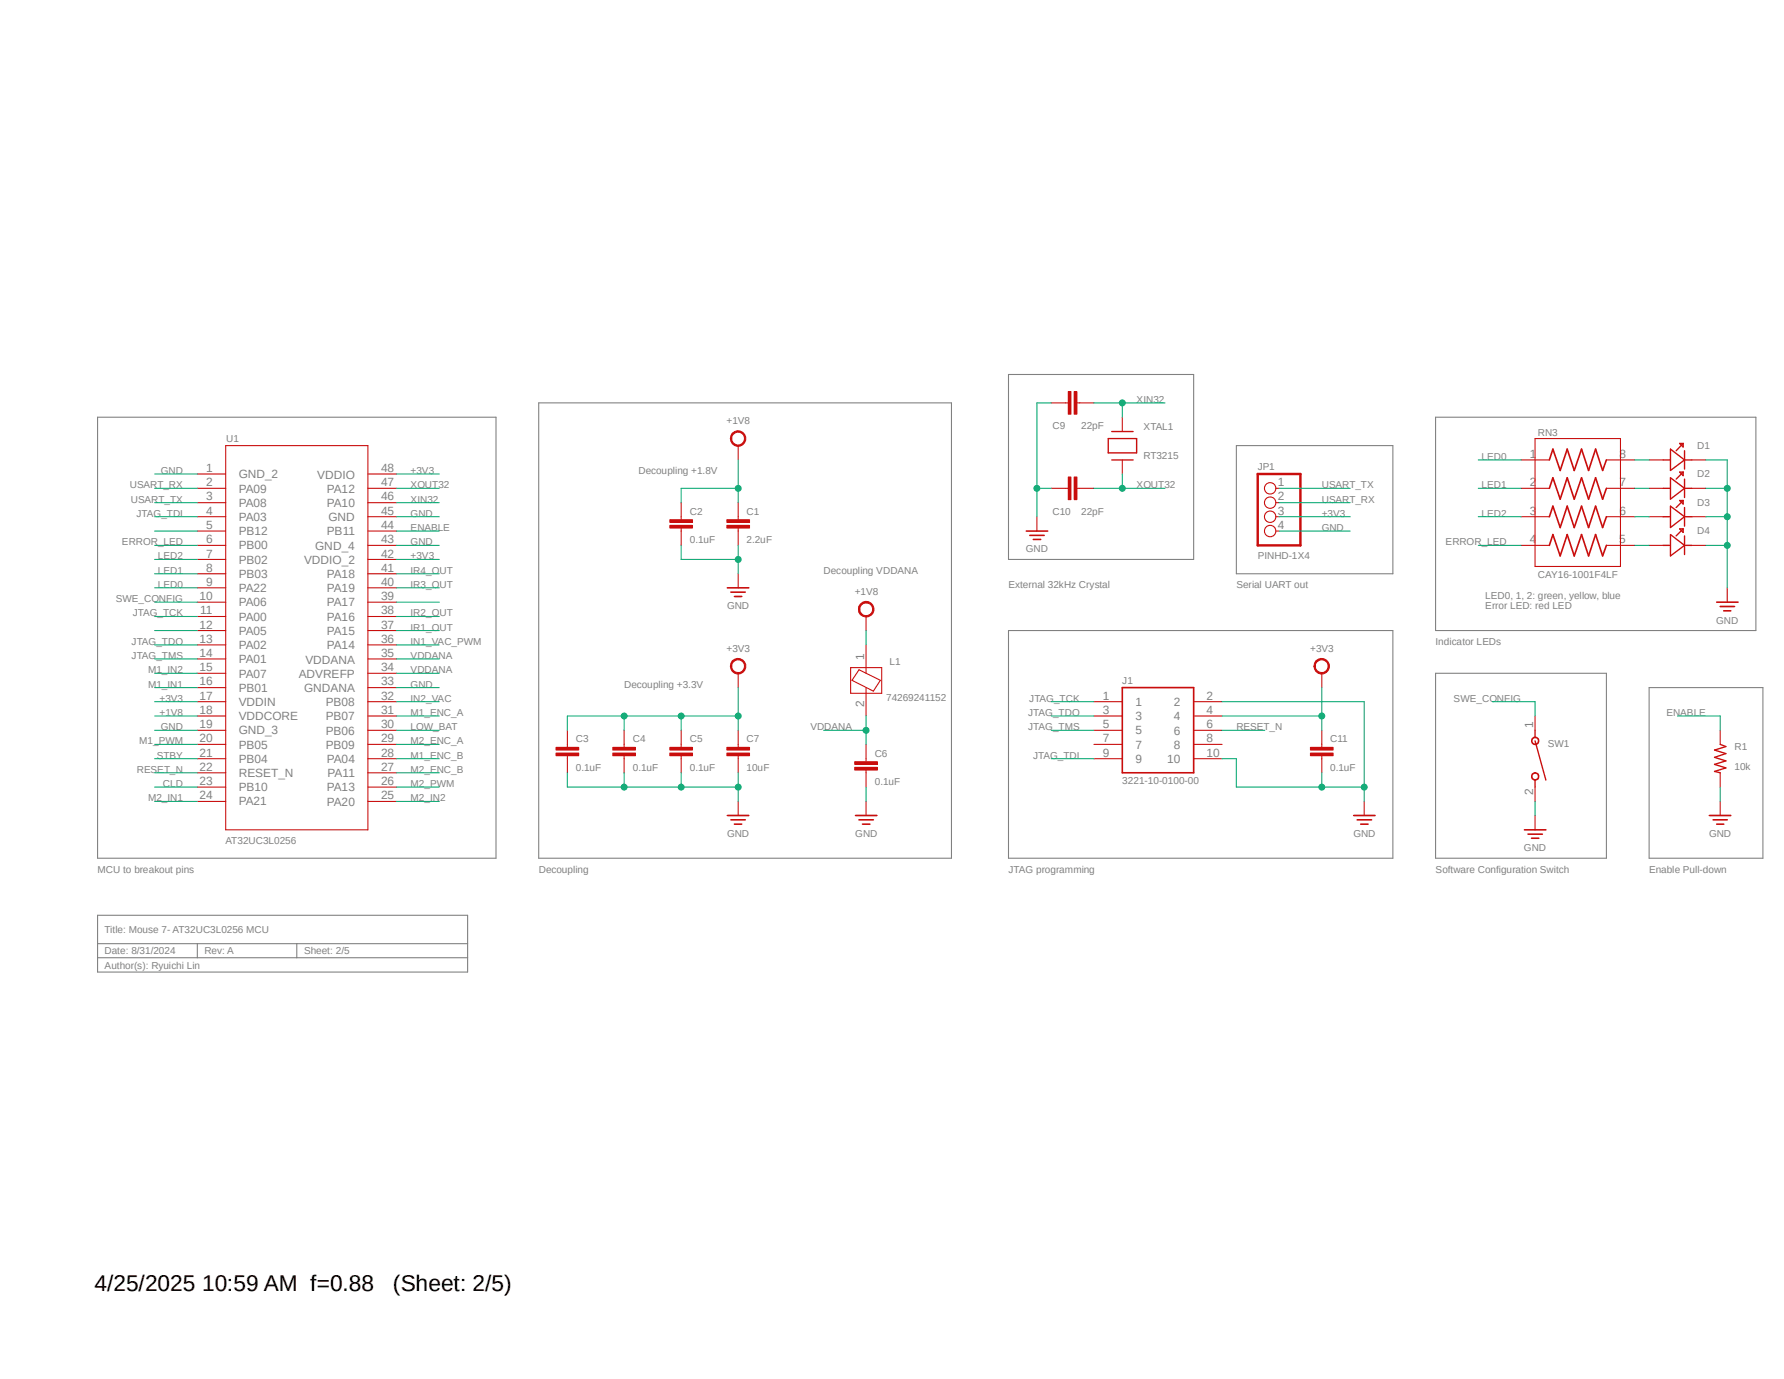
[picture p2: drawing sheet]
<svg xmlns="http://www.w3.org/2000/svg" width="279mm" height="216mm" viewBox="0 0 279 216" stroke-linecap="round" stroke-linejoin="round" font-family="sans-serif">
<path d="M14.8 58.5l261.4 93.8M276.2 58.5l-261.4 93.8" fill="none" stroke="#fff" stroke-width=".16"/>
<g fill="none" stroke="#808080" stroke-width=".17">
<path d="M157.9 58.6h29v29h-29zM15.3 65.3h62.4v69.1h-62.4zM84.4 63.1h64.6v71.3h-64.6zM193.6 69.8h24.5v20h-24.5zM224.8 65.3h50.2v33.4h-50.2zM157.9 98.7h60.2v35.7h-60.2zM224.8 105.4h26.8v29h-26.8zM258.3 107.7h17.8v26.7h-17.8zM15.3 143.3h57.9v8.9h-57.9zM15.3 147.7h57.9M15.3 149.9h57.9M30.9 147.7v2.2"/>
<path d="M46.5 147.7v2.2"/>
</g>
<g fill="none" stroke="#c90d0c" stroke-width=".17">
<path d="M30.9 74.2h4.4M30.9 76.5h4.4M30.9 78.7h4.4M35.3 69.8h22.3v60.1h-22.3zM57.6 74.2h4.5M57.6 76.5h4.5M57.6 78.7h4.5M30.9 80.9h4.4M30.9 83.1h4.4M30.9 85.4h4.4M30.9 87.6h4.4M30.9 89.8h4.4"/>
<path d="M30.9 92h4.4M30.9 94.3h4.4M30.9 96.5h4.4M30.9 98.7h4.4M57.6 80.9h4.5M57.6 83.1h4.5M57.6 85.4h4.5M57.6 87.6h4.5M57.6 89.8h4.5M57.6 92h4.5M57.6 94.3h4.5M57.6 96.5h4.5"/>
<path d="M57.6 98.7h4.5M30.9 101h4.4M30.9 103.2h4.4M30.9 105.4h4.4M30.9 107.7h4.4M30.9 109.9h4.4M30.9 112.1h4.4M30.9 114.3h4.4M30.9 116.5h4.4M30.9 118.8h4.4M57.6 101h4.5M57.6 103.2h4.5"/>
<path d="M57.6 105.4h4.5M57.6 107.7h4.5M57.6 109.9h4.5M57.6 112.1h4.5M57.6 114.3h4.5M57.6 116.5h4.5M57.6 118.8h4.5M30.9 121h4.4M30.9 123.2h4.4M30.9 125.5h4.4M57.6 121h4.5M57.6 123.2h4.5"/>
<path d="M57.6 125.5h4.5"/>
</g>
<path d="M114.7 103.5a1.22 1.22 0 0 1 1.9 .1 1.22 1.22 0 0 1-.6 1.8 1.22 1.22 0 0 1-1.6-1.1h.2a1.01 1.01 0 0 1 1.5-.9 1.01 1.01 0 0 1 .2 1.7 1.01 1.01 0 0 1-1.7-.5v-.3h-.2z" fill-rule="evenodd" fill="#c90d0c"/>
<path d="M114.7 103.5a1.22 1.22 0 0 1 1.9 .1 1.22 1.22 0 0 1-.6 1.8 1.22 1.22 0 0 1-1.6-1.1h.2a1.01 1.01 0 0 1 1.5-.9 1.01 1.01 0 0 1 .2 1.7 1.01 1.01 0 0 1-1.7-.5v-.3h-.2z" fill="none" stroke="#c90d0c" stroke-width=".16"/>
<path d="M115.6 105.4v2.3" fill="none" stroke="#c90d0c" stroke-width=".17"/>
<path d="M114.7 67.8a1.22 1.22 0 0 1 1.9 .1 1.22 1.22 0 0 1-.6 1.9 1.22 1.22 0 0 1-1.6-1.1h.2a1.01 1.01 0 0 1 1.4-.9 1.01 1.01 0 0 1 .3 1.7 1.01 1.01 0 0 1-1.7-.5v-.3h-.2z" fill-rule="evenodd" fill="#c90d0c"/>
<path d="M114.7 67.8a1.22 1.22 0 0 1 1.9 .1 1.22 1.22 0 0 1-.6 1.9 1.22 1.22 0 0 1-1.6-1.1h.2a1.01 1.01 0 0 1 1.4-.9 1.01 1.01 0 0 1 .3 1.7 1.01 1.01 0 0 1-1.7-.5v-.3h-.2z" fill="none" stroke="#c90d0c" stroke-width=".16"/>
<path d="M115.6 69.8v2.2" fill="none" stroke="#c90d0c" stroke-width=".17"/>
<path d="M134.7 94.6a1.22 1.22 0 0 1 2 .1 1.22 1.22 0 0 1-.7 1.8 1.22 1.22 0 0 1-1.5-1.1h.2a1 1 0 0 1 1.3-1 1 1 0 0 1 .5 1.5 1 1 0 0 1-1.6 .2l-.2-.3v-.4h-.2v-.4z" fill-rule="evenodd" fill="#c90d0c"/>
<path d="M134.7 94.6a1.22 1.22 0 0 1 2 .1 1.22 1.22 0 0 1-.7 1.8 1.22 1.22 0 0 1-1.5-1.1h.2a1 1 0 0 1 1.3-1 1 1 0 0 1 .5 1.5 1 1 0 0 1-1.6 .2l-.2-.3v-.4h-.2v-.4z" fill="none" stroke="#c90d0c" stroke-width=".16"/>
<path d="M115.6 89.8v2.2M135.6 96.5v2.2M162.4 80.9v2.2M115.6 125.5v2.2M135.6 125.5v2.2M213.7 125.5v2.2" fill="none" stroke="#c90d0c" stroke-width=".17"/>
<g fill="none" stroke="#c90d0c" stroke-width=".25">
<path d="M113.9 92h3.4M114.5 92.7h2.2M115 93.4h1.2M160.7 83.1h3.4M161.3 83.8h2.2M161.8 84.5h1.2M113.9 127.7h3.4M114.5 128.4h2.2M115 129h1.2M134 127.7h3.3M134.5 128.4h2.3M135.1 129h1.1"/>
<path d="M212 127.7h3.3M212.6 128.4h2.2M213.1 129h1.1"/>
</g>
<path d="M206.1 103.5a1.22 1.22 0 0 1 1.9 .1 1.22 1.22 0 0 1-.6 1.8 1.22 1.22 0 0 1-1.6-1.1h.2a1.01 1.01 0 0 1 1.5-.9 1.01 1.01 0 0 1 .2 1.7 1.01 1.01 0 0 1-1.7-.5v-.3h-.2z" fill-rule="evenodd" fill="#c90d0c"/>
<g fill="none" stroke="#c90d0c" stroke-width=".16">
<path d="M167.3 61.3h.4v3.6h-.4zM167.3 74.7h.4v3.5h-.4zM168.2 61.3h.5v3.6h-.5zM168.2 74.7h.5v3.5h-.5zM104.9 82.3h3.6v.4h-3.6zM104.9 81.4h3.6v.4h-3.6zM113.8 82.3h3.6v.4h-3.6zM113.8 81.4h3.6v.4h-3.6zM87.1 117.9h3.5v.4h-3.5zM87.1 117h3.5v.4h-3.5zM96 117.9h3.5v.4h-3.5zM96 117h3.5v.4h-3.5z"/>
<path d="M104.9 117.9h3.6v.4h-3.6zM104.9 117h3.6v.4h-3.6zM113.8 117.9h3.6v.4h-3.6zM113.8 117h3.6v.4h-3.6zM133.9 119.3h3.5v.4h-3.5zM205.2 117.9h3.6v.4h-3.6zM205.2 117h3.6v.4h-3.6zM206.1 103.5a1.22 1.22 0 0 1 1.9 .1 1.22 1.22 0 0 1-.6 1.8 1.22 1.22 0 0 1-1.6-1.1h.2a1.01 1.01 0 0 1 1.5-.9 1.01 1.01 0 0 1 .2 1.7 1.01 1.01 0 0 1-1.7-.5v-.3h-.2zM133.9 120.1h3.5v.5h-3.5z"/>
</g>
<g fill="none" stroke="#c90d0c" stroke-width=".17">
<path d="M106.7 78.7v2.7M115.6 78.7v2.7M164.6 76.5h2.7M164.6 63.1h2.7M168.7 76.5h2.6M168.7 63.1h2.6M175.8 65.3v2.3M175.8 72v2.2M199.8 76.5h.5M199.8 78.7h.5M238.2 72h4.5M238.2 76.5h4.5"/>
<path d="M240.4 68.7h13.4v20h-13.4zM251.6 72h4.4M251.6 76.5h4.4M258.3 72h2.2M258.3 76.5h2.2M265 72h2.2M265 76.5h2.2M106.7 82.7v2.7M115.6 82.7v2.7M199.8 80.9h.5M199.8 83.1h.5M238.2 80.9h4.5"/>
<path d="M238.2 85.4h4.5M251.6 80.9h4.4M251.6 85.4h4.4M258.3 80.9h2.2M258.3 85.4h2.2M265 80.9h2.2M265 85.4h2.2M270.5 92v2.3M88.9 114.3v2.7M88.9 118.3v2.7M97.7 114.3v2.7M97.7 118.3v2.7"/>
<path d="M106.7 114.3v2.7M106.7 118.3v2.7M115.6 114.3v2.7M115.6 118.3v2.7M133.2 104.5h4.9v4h-4.9zM134.5 104.9l3.4 1.6-1.1 1.7-3.4-1.7zM135.6 101v4.4M135.6 107.7v4.4M135.6 116.5v2.7M171.3 109.9h4.5M171.3 112.1h4.5M171.3 114.3h4.5"/>
<path d="M171.3 116.5h4.5M171.3 118.8h4.5M186.9 109.9h4.5M186.9 112.1h4.5M186.9 114.3h4.5M186.9 116.5h4.5M186.9 118.8h4.5M207 105.4v2.3M207 114.3v2.7M207 118.3v2.7M240.4 112.1v2.2M269.4 114.3v2.2"/>
<path d="M135.6 120.6v2.6M240.4 123.2v2.3M240.4 127.7v2.2M269.4 121v2.2M269.4 125.5v2.2"/>
<circle cx="198.9" cy="78.7" r=".89"/>
<circle cx="198.9" cy="76.5" r=".89"/>
<circle cx="198.9" cy="80.9" r=".89"/>
<circle cx="198.9" cy="83.1" r=".89"/>
</g>
<g fill="none" stroke="#c90d0c" stroke-width=".25">
<path d="M242.7 76.5l.5-1.7 1.1 3.3 1.1-3.3 1.1 3.3 1.2-3.3 1.1 3.3 1.1-3.3 1.1 3.3 .6-1.6M242.7 72l.5-1.7 1.1 3.4 1.1-3.4 1.1 3.4 1.2-3.4 1.1 3.4 1.1-3.4 1.1 3.4 .6-1.7M242.7 80.9l.5-1.7 1.1 3.4 1.1-3.4 1.1 3.4 1.2-3.4 1.1 3.4 1.1-3.4 1.1 3.4 .6-1.7M242.7 85.4l.5-1.7 1.1 3.3 1.1-3.3 1.1 3.3 1.2-3.3 1.1 3.3 1.1-3.3 1.1 3.3 .6-1.6M268.9 94.3h3.3M269.4 95h2.3M270 95.6h1.1M175.8 107.7h11.1v13.3h-11.1zM238.8 129.9h3.3M239.3 130.6h2.3M239.9 131.2h1.1M267.7 127.7h3.4"/>
<path d="M268.3 128.4h2.2M268.9 129h1.1"/>
<circle cx="240.4" cy="116" r=".55"/>
<circle cx="240.5" cy="121.5" r=".56"/>
</g>
<g fill="none" stroke="#c90d0c" stroke-width=".21">
<path d="M173.6 68.7h4.4v2.2h-4.4zM174.1 67.6h3.4M174.1 72h3.4M260.5 72h1.1M260.5 76.5h1.1M261.6 70.3l2.2 1.7-2.2 1.7zM261.6 74.8l2.2 1.7-2.2 1.6zM261.6 79.2l2.2 1.7-2.2 1.7zM263.1 69.4h.5v.6zM263.1 73.9h.5v.6zM263.1 78.4h.5v.5zM263.6 69.4l-1.1 1.2"/>
<path d="M263.6 73.9l-1.1 1.1M263.6 78.4l-1.1 1.1M263.8 72h1.2M263.8 70.6v2.8M263.8 75v2.9M263.8 79.5v2.9M263.8 76.5h1.2M260.5 80.9h1.1M260.5 85.4h1.1M261.6 83.7l2.2 1.7-2.2 1.6zM263.1 82.8h.5v.6zM263.6 82.8l-1.1 1.1"/>
<path d="M263.8 83.9v2.9M263.8 80.9h1.2M263.8 85.4h1.2M240.4 114.3v1.1M240.4 116l1.7 6.1M269.4 116.5l.9 .4-1.8 .5 1.8 .6-1.8 .6 1.8 .5-1.8 .6 1.8 .5-1.8 .6 .9 .2M240.4 122.1v1.1"/>
</g>
<path d="M197 74.2h6.7v11.2h-6.7z" fill="none" stroke="#c90d0c" stroke-width=".38"/>
<g fill="none" stroke="#c90d0c" stroke-width=".42">
<path d="M167.5 61.3v3.6M167.5 74.7v3.5M168.4 61.3v3.6M168.4 74.7v3.5M104.9 82.5h3.6M104.9 81.6h3.6M113.8 82.5h3.6M113.8 81.6h3.6M87.1 118.1h3.5M87.1 117.2h3.5M96 118.1h3.5M96 117.2h3.5"/>
<path d="M104.9 118.1h3.6M104.9 117.2h3.6M113.8 118.1h3.6M113.8 117.2h3.6M133.9 119.5h3.5M205.2 118.1h3.6M205.2 117.2h3.6M133.9 120.4h3.5"/>
</g>
<g fill="none" stroke="#0dab76" stroke-width=".17">
<path d="M24.2 76.5h6.7M24.2 78.7h6.7M62.1 76.5h6.7M171.3 76.5h11.2M175.8 74.2v2.3M200.3 76.5h11.2M200.3 78.7h11.2M24.2 80.9h6.7M24.2 96.5h6.7M24.2 101h6.7M24.2 103.2h6.7M164.6 118.8h6.7"/>
<path d="M164.6 109.9h6.7M164.6 112.1h6.7M164.6 114.3h6.7M191.4 114.3h6.7M24.2 121h6.7"/>
</g>
<circle cx="175.8" cy="76.5" r=".46" fill="#0dab76"/>
<circle cx="175.8" cy="76.5" r=".46" fill="none" stroke="#0dab76" stroke-width=".16"/>
<path d="M24.2 74.2h6.7M62.1 80.9h6.7M62.1 85.4h6.7M106.7 85.4v2.2h8.9M115.6 85.4v4.4M24.2 114.3h6.7M62.1 107.7h6.7M135.6 123.2v2.3" fill="none" stroke="#0dab76" stroke-width=".17"/>
<circle cx="115.6" cy="87.6" r=".46" fill="#0dab76"/>
<circle cx="115.6" cy="87.6" r=".46" fill="none" stroke="#0dab76" stroke-width=".16"/>
<path d="M88.9 121v2.2h26.7v-2.2M97.7 121v2.2" fill="none" stroke="#0dab76" stroke-width=".17"/>
<circle cx="97.7" cy="123.2" r=".46" fill="#0dab76"/>
<circle cx="97.7" cy="123.2" r=".46" fill="none" stroke="#0dab76" stroke-width=".16"/>
<path d="M106.7 121v2.2" fill="none" stroke="#0dab76" stroke-width=".17"/>
<circle cx="106.7" cy="123.2" r=".46" fill="#0dab76"/>
<circle cx="106.7" cy="123.2" r=".46" fill="none" stroke="#0dab76" stroke-width=".16"/>
<path d="M115.6 123.2v2.3" fill="none" stroke="#0dab76" stroke-width=".17"/>
<circle cx="115.6" cy="123.2" r=".46" fill="#0dab76"/>
<circle cx="115.6" cy="123.2" r=".46" fill="none" stroke="#0dab76" stroke-width=".16"/>
<path d="M164.6 63.1h-2.2v13.4h2.2" fill="none" stroke="#0dab76" stroke-width=".17"/>
<circle cx="162.4" cy="76.5" r=".46" fill="#0dab76"/>
<circle cx="162.4" cy="76.5" r=".46" fill="none" stroke="#0dab76" stroke-width=".16"/>
<path d="M162.4 76.5v4.4M191.4 109.9h22.3v15.6M191.4 118.8h2.2v4.4h20.1M207 121v2.2" fill="none" stroke="#0dab76" stroke-width=".17"/>
<circle cx="213.7" cy="123.2" r=".46" fill="#0dab76"/>
<circle cx="213.7" cy="123.2" r=".46" fill="none" stroke="#0dab76" stroke-width=".16"/>
<circle cx="207" cy="123.2" r=".46" fill="#0dab76"/>
<circle cx="207" cy="123.2" r=".46" fill="none" stroke="#0dab76" stroke-width=".16"/>
<path d="M267.2 76.5h3.3M267.2 72h3.3v20M267.2 85.4h3.3M267.2 80.9h3.3" fill="none" stroke="#0dab76" stroke-width=".17"/>
<circle cx="270.5" cy="76.5" r=".46" fill="#0dab76"/>
<circle cx="270.5" cy="76.5" r=".46" fill="none" stroke="#0dab76" stroke-width=".16"/>
<circle cx="270.5" cy="80.9" r=".46" fill="#0dab76"/>
<circle cx="270.5" cy="80.9" r=".46" fill="none" stroke="#0dab76" stroke-width=".16"/>
<circle cx="270.5" cy="85.4" r=".46" fill="#0dab76"/>
<circle cx="270.5" cy="85.4" r=".46" fill="none" stroke="#0dab76" stroke-width=".16"/>
<path d="M200.3 83.1h11.2M62.1 103.2h6.7M62.1 105.4h6.7M135.6 112.1v4.4M240.4 125.5v2.2M269.4 123.2v2.3" fill="none" stroke="#0dab76" stroke-width=".17"/>
<circle cx="135.6" cy="114.3" r=".46" fill="#0dab76"/>
<circle cx="135.6" cy="114.3" r=".46" fill="none" stroke="#0dab76" stroke-width=".16"/>
<path d="M62.1 78.7h6.7M171.3 63.1h11.2M175.8 63.1v2.2M129 114.3h6.6" fill="none" stroke="#0dab76" stroke-width=".17"/>
<circle cx="175.8" cy="63.1" r=".46" fill="#0dab76"/>
<circle cx="175.8" cy="63.1" r=".46" fill="none" stroke="#0dab76" stroke-width=".16"/>
<g fill="none" stroke="#0dab76" stroke-width=".17">
<path d="M231.5 72h6.7M231.5 76.5h6.7M256 72h2.3M256 76.5h2.3M24.2 83.1h6.7M24.2 94.3h6.7M24.2 98.7h6.7M24.2 85.4h6.7M24.2 92h6.7M24.2 89.8h6.7M24.2 87.6h6.7M62.1 83.1h6.7"/>
<path d="M62.1 94.3h6.7M62.1 98.7h6.7M62.1 92h6.7M62.1 89.8h6.7M62.1 96.5h6.7M231.5 80.9h6.7M231.5 85.4h6.7M256 80.9h2.3M256 85.4h2.3M24.2 105.4h6.7M24.2 107.7h6.7M24.2 116.5h6.7"/>
<path d="M24.2 118.8h6.7M62.1 109.9h6.7M62.1 116.5h6.7M62.1 112.1h6.7M62.1 114.3h6.7M62.1 118.8h6.7M62.1 101h6.7M115.6 107.7v6.6M233.7 109.9h6.7v2.2M262.7 112.1h6.7v2.2M24.2 123.2h6.7M24.2 125.5h6.7"/>
<path d="M62.1 123.2h6.7M62.1 121h6.7M62.1 125.5h6.7"/>
</g>
<circle cx="115.6" cy="112.1" r=".46" fill="#0dab76"/>
<circle cx="115.6" cy="112.1" r=".46" fill="none" stroke="#0dab76" stroke-width=".16"/>
<path d="M97.7 112.1v2.2M115.6 112.1h-26.7v2.2" fill="none" stroke="#0dab76" stroke-width=".17"/>
<circle cx="97.7" cy="112.1" r=".46" fill="#0dab76"/>
<circle cx="97.7" cy="112.1" r=".46" fill="none" stroke="#0dab76" stroke-width=".16"/>
<path d="M106.7 112.1v2.2" fill="none" stroke="#0dab76" stroke-width=".17"/>
<circle cx="106.7" cy="112.1" r=".46" fill="#0dab76"/>
<circle cx="106.7" cy="112.1" r=".46" fill="none" stroke="#0dab76" stroke-width=".16"/>
<path d="M191.4 112.1h15.6M207 107.7v6.6" fill="none" stroke="#0dab76" stroke-width=".17"/>
<circle cx="207" cy="112.1" r=".46" fill="#0dab76"/>
<circle cx="207" cy="112.1" r=".46" fill="none" stroke="#0dab76" stroke-width=".16"/>
<path d="M62.1 74.2h6.7M115.6 72v6.7M115.6 76.5h-8.9v2.2M62.1 87.6h6.7M200.3 80.9h11.2M24.2 109.9h6.7" fill="none" stroke="#0dab76" stroke-width=".17"/>
<circle cx="115.6" cy="76.5" r=".46" fill="#0dab76"/>
<circle cx="115.6" cy="76.5" r=".46" fill="none" stroke="#0dab76" stroke-width=".16"/>
<path d="M135.6 98.7v2.3M24.2 112.1h6.7" fill="none" stroke="#0dab76" stroke-width=".17"/>
<g font-size="3.6">
<text x="14.8" y="202.1">4/25/2025 10:59 AM f=0.88</text>
<text x="61.5" y="202.1">(Sheet: 2/5)</text>
</g>
<g font-size="1.9" fill="#808080">
<text x="239.6" y="71.7">1</text>
<text x="253.6" y="71.7">8</text>
<text x="32.3" y="73.9">1</text>
<text x="32.3" y="76.2">2</text>
<text x="37.4" y="74.9">GND_2</text>
<text x="37.4" y="77.1">PA09</text>
<text x="49.7" y="74.9">VDDIO</text>
<text x="51.2" y="77.1">PA12</text>
<text x="59.7" y="76.2">47</text>
<text x="59.7" y="73.9">48</text>
<text x="200.1" y="76.2">1</text>
<text x="239.6" y="76.2">2</text>
<text x="253.6" y="76.2">7</text>
<text x="32.3" y="78.4">3</text>
<text x="32.3" y="80.6">4</text>
<text x="32.3" y="82.8">5</text>
<text x="37.4" y="79.4">PA08</text>
<text x="37.4" y="81.6">PA03</text>
<text x="37.4" y="83.8">PB12</text>
<text x="51.2" y="83.8">PB11</text>
<text x="51.2" y="79.4">PA10</text>
<text x="51.4" y="81.6">GND</text>
<text x="59.7" y="82.8">44</text>
<text x="59.7" y="80.6">45</text>
<text x="59.7" y="78.4">46</text>
<text x="200.1" y="78.4">2</text>
<text x="200.1" y="80.6">3</text>
<text x="200.1" y="82.8">4</text>
<text x="239.6" y="80.6">3</text>
<text x="253.6" y="80.6">6</text>
<text x="32.3" y="85">6</text>
<text x="32.3" y="87.3">7</text>
<text x="32.3" y="89.5">8</text>
<text x="37.4" y="86">PB00</text>
<text x="37.4" y="88.3">PB02</text>
<text x="47.6" y="88.3">VDDIO_2</text>
<text x="49.4" y="86.1">GND_4</text>
<text x="59.7" y="89.5">41</text>
<text x="59.7" y="87.3">42</text>
<text x="59.7" y="85">43</text>
<text x="239.6" y="85">4</text>
<text x="253.6" y="85">5</text>
<text x="31.2" y="94">10</text>
<text x="32.3" y="91.7">9</text>
<text x="37.4" y="90.5">PB03</text>
<text x="37.4" y="92.7">PA22</text>
<text x="37.4" y="95">PA06</text>
<text x="51.2" y="95">PA17</text>
<text x="51.2" y="92.8">PA19</text>
<text x="51.2" y="90.5">PA18</text>
<text x="59.7" y="94">39</text>
<text x="59.7" y="91.7">40</text>
<text x="31.2" y="98.4">12</text>
<text x="31.2" y="100.7">13</text>
<text x="31.4" y="96.2">11</text>
<text x="37.4" y="97.2">PA00</text>
<text x="37.4" y="99.4">PA05</text>
<text x="37.4" y="101.6">PA02</text>
<text x="51.2" y="101.6">PA14</text>
<text x="51.2" y="99.4">PA15</text>
<text x="51.2" y="97.2">PA16</text>
<text x="59.7" y="100.7">36</text>
<text x="59.7" y="98.4">37</text>
<text x="59.7" y="96.2">38</text>
<text x="31.2" y="102.9">14</text>
<text x="31.2" y="105.1">15</text>
<text x="31.2" y="107.3">16</text>
<text x="37.4" y="103.8">PA01</text>
<text x="37.4" y="106.1">PA07</text>
<text x="46.8" y="106.1">ADVREFP</text>
<text x="47.8" y="103.9">VDDANA</text>
<text x="59.7" y="107.3">33</text>
<text x="59.7" y="105.1">34</text>
<text x="59.7" y="102.9">35</text>
<text x="135.3" y="103.4" transform="rotate(-90 135.3 103.4)">1</text>
<text x="31.2" y="109.6">17</text>
<text x="31.2" y="111.8">18</text>
<text x="37.4" y="108.3">PB01</text>
<text x="37.4" y="110.5">VDDIN</text>
<text x="37.4" y="112.8">VDDCORE</text>
<text x="47.6" y="108.3">GNDANA</text>
<text x="51" y="112.8">PB07</text>
<text x="51" y="110.6">PB08</text>
<text x="59.7" y="111.8">31</text>
<text x="59.7" y="109.6">32</text>
<text x="135.3" y="110.7" transform="rotate(-90 135.3 110.7)">2</text>
<text x="172.7" y="109.6">1</text>
<text x="172.7" y="111.8">3</text>
<text x="177.8" y="110.5">1</text>
<text x="177.8" y="112.8">3</text>
<text x="183.9" y="110.6">2</text>
<text x="183.9" y="112.8">4</text>
<text x="189" y="109.6">2</text>
<text x="189" y="111.8">4</text>
<text x="31.2" y="114">19</text>
<text x="31.2" y="116.2">20</text>
<text x="31.2" y="118.4">21</text>
<text x="37.4" y="115">GND_3</text>
<text x="37.4" y="117.2">PB05</text>
<text x="37.4" y="119.5">PB04</text>
<text x="51" y="117.2">PB09</text>
<text x="51" y="115">PB06</text>
<text x="51.2" y="119.5">PA04</text>
<text x="59.7" y="118.4">28</text>
<text x="59.7" y="116.2">29</text>
<text x="59.7" y="114">30</text>
<text x="172.7" y="114">5</text>
<text x="172.7" y="116.2">7</text>
<text x="172.7" y="118.4">9</text>
<text x="177.8" y="115">5</text>
<text x="177.8" y="117.2">7</text>
<text x="177.8" y="119.5">9</text>
<text x="182.8" y="119.5">10</text>
<text x="183.9" y="115">6</text>
<text x="183.9" y="117.2">8</text>
<text x="189" y="114">6</text>
<text x="189" y="116.2">8</text>
<text x="189" y="118.4">10</text>
<text x="240.1" y="114" transform="rotate(-90 240.1 114)">1</text>
<text x="31.2" y="120.7">22</text>
<text x="31.2" y="122.9">23</text>
<text x="31.2" y="125.1">24</text>
<text x="37.4" y="121.7">RESET_N</text>
<text x="37.4" y="123.9">PB10</text>
<text x="51.2" y="123.9">PA13</text>
<text x="51.3" y="121.7">PA11</text>
<text x="59.7" y="125.1">25</text>
<text x="59.7" y="122.9">26</text>
<text x="59.7" y="120.7">27</text>
<text x="240.1" y="124.5" transform="rotate(-90 240.1 124.5)">2</text>
<text x="37.4" y="126.1">PA21</text>
<text x="51.2" y="126.2">PA20</text>
</g>
<g font-size="1.6" fill="#808080">
<text x="178" y="63.1">XIN32</text>
<text x="35.4" y="69.1">U1</text>
<text x="113.8" y="66.4">+1V8</text>
<text x="164.8" y="67.2">C9</text>
<text x="169.3" y="67.2">22pF</text>
<text x="179.1" y="71.8">RT3215</text>
<text x="179.1" y="67.4">XTAL1</text>
<text x="240.9" y="68.2">RN3</text>
<text x="265.8" y="70.3">D1</text>
<text x="20.3" y="76.5">USART_RX</text>
<text x="25.2" y="74.2">GND</text>
<text x="64.3" y="76.5">XOUT32</text>
<text x="64.3" y="74.2">+3V3</text>
<text x="100" y="74.2">Decoupling +1.8V</text>
<text x="178" y="76.5">XOUT32</text>
<text x="197" y="73.7">JP1</text>
<text x="207" y="76.5">USART_TX</text>
<text x="232" y="72">LED0</text>
<text x="232" y="76.5">LED1</text>
<text x="265.8" y="74.8">D2</text>
<text x="20.5" y="78.7">USART_TX</text>
<text x="21.4" y="80.9">JTAG_TDI</text>
<text x="64.3" y="80.9">GND</text>
<text x="64.3" y="78.7">XIN32</text>
<text x="64.3" y="83.1">ENABLE</text>
<text x="108" y="80.6">C2</text>
<text x="116.9" y="80.6">C1</text>
<text x="164.8" y="80.6">C10</text>
<text x="169.3" y="80.6">22pF</text>
<text x="207" y="78.7">USART_RX</text>
<text x="207" y="83.1">GND</text>
<text x="207" y="80.9">+3V3</text>
<text x="232" y="80.9">LED2</text>
<text x="265.8" y="79.2">D3</text>
<text x="265.8" y="83.6">D4</text>
<text x="19.1" y="85.4">ERROR_LED</text>
<text x="24.7" y="89.8">LED1</text>
<text x="24.7" y="87.6">LED2</text>
<text x="64.3" y="85.4">GND</text>
<text x="64.3" y="89.8">IR4_OUT</text>
<text x="64.3" y="87.6">+3V3</text>
<text x="108" y="85">0.1uF</text>
<text x="116.9" y="85">2.2uF</text>
<text x="129" y="89.8">Decoupling VDDANA</text>
<text x="160.7" y="86.5">GND</text>
<text x="197" y="87.6">PINHD-1X4</text>
<text x="226.4" y="85.4">ERROR_LED</text>
<text x="18.1" y="94.3">SWE_CONFIG</text>
<text x="24.7" y="92">LED0</text>
<text x="64.3" y="92">IR3_OUT</text>
<text x="113.9" y="95.4">GND</text>
<text x="133.9" y="93.2">+1V8</text>
<text x="157.9" y="92">External 32kHz Crystal</text>
<text x="193.6" y="92">Serial UART out</text>
<text x="232.6" y="93.7">LED0, 1, 2: green, yellow, blue</text>
<text x="232.6" y="95.4">Error LED: red LED</text>
<text x="240.9" y="90.5">CAY16-1001F4LF</text>
<text x="20.6" y="101">JTAG_TDO</text>
<text x="20.8" y="96.5">JTAG_TCK</text>
<text x="64.3" y="96.5">IR2_OUT</text>
<text x="64.3" y="98.7">IR1_OUT</text>
<text x="64.3" y="101">IN1_VAC_PWM</text>
<text x="224.8" y="101">Indicator LEDs</text>
<text x="268.8" y="97.6">GND</text>
<text x="20.6" y="103.2">JTAG_TMS</text>
<text x="23.2" y="105.4">M1_IN2</text>
<text x="23.2" y="107.7">M1_IN1</text>
<text x="64.3" y="107.7">GND</text>
<text x="64.3" y="103.2">VDDANA</text>
<text x="64.3" y="105.4">VDDANA</text>
<text x="97.7" y="107.7">Decoupling +3.3V</text>
<text x="113.8" y="102.1">+3V3</text>
<text x="139.3" y="104.1">L1</text>
<text x="175.8" y="107.1">J1</text>
<text x="205.2" y="102.1">+3V3</text>
<text x="25" y="109.9">+3V3</text>
<text x="25" y="112.1">+1V8</text>
<text x="64.3" y="112.1">M1_ENC_A</text>
<text x="64.3" y="109.9">IN2_VAC</text>
<text x="138.8" y="109.7">74269241152</text>
<text x="161" y="112.1">JTAG_TDO</text>
<text x="161.2" y="109.9">JTAG_TCK</text>
<text x="227.7" y="109.9">SWE_CONFIG</text>
<text x="261" y="112.1">ENABLE</text>
<text x="21.8" y="116.5">M1_PWM</text>
<text x="24.6" y="118.8">STBY</text>
<text x="25.2" y="114.3">GND</text>
<text x="64.3" y="116.5">M2_ENC_A</text>
<text x="64.3" y="114.3">LOW_BAT</text>
<text x="64.3" y="118.8">M1_ENC_B</text>
<text x="90.2" y="116.2">C3</text>
<text x="99.1" y="116.2">C4</text>
<text x="108" y="116.2">C5</text>
<text x="116.9" y="116.2">C7</text>
<text x="126.9" y="114.3">VDDANA</text>
<text x="137" y="118.4">C6</text>
<text x="161" y="114.3">JTAG_TMS</text>
<text x="161.8" y="118.8">JTAG_TDI</text>
<text x="193.6" y="114.3">RESET_N</text>
<text x="208.3" y="116.2">C11</text>
<text x="242.4" y="117">SW1</text>
<text x="271.6" y="117.5">R1</text>
<text x="21.4" y="121">RESET_N</text>
<text x="23.2" y="125.5">M2_IN1</text>
<text x="25.5" y="123.2">CLD</text>
<text x="64.3" y="123.2">M2_PWM</text>
<text x="64.3" y="121">M2_ENC_B</text>
<text x="64.3" y="125.5">M2_IN2</text>
<text x="90.2" y="120.7">0.1uF</text>
<text x="99.1" y="120.7">0.1uF</text>
<text x="108" y="120.7">0.1uF</text>
<text x="116.9" y="120.7">10uF</text>
<text x="137" y="122.9">0.1uF</text>
<text x="175.8" y="122.7">3221-10-0100-00</text>
<text x="208.3" y="120.7">0.1uF</text>
<text x="271.6" y="120.6">10k</text>
<text x="113.9" y="131">GND</text>
<text x="133.9" y="131">GND</text>
<text x="212" y="131">GND</text>
<text x="267.7" y="131">GND</text>
<text x="15.3" y="136.6">MCU to breakout pins</text>
<text x="35.3" y="132.2">AT32UC3L0256</text>
<text x="84.4" y="136.6">Decoupling</text>
<text x="157.9" y="136.6">JTAG programming</text>
<text x="224.8" y="136.6">Software Configuration Switch</text>
<text x="238.7" y="133.3">GND</text>
<text x="258.3" y="136.6">Enable Pull-down</text>
<text x="16.4" y="149.4">Date: 8/31/2024</text>
<text x="16.4" y="146">Title: Mouse 7- AT32UC3L0256 MCU</text>
<text x="32" y="149.4">Rev: A</text>
<text x="47.6" y="149.4">Sheet: 2/5</text>
<text x="16.4" y="151.6">Author(s): Ryuichi Lin</text>
</g>
</svg>
